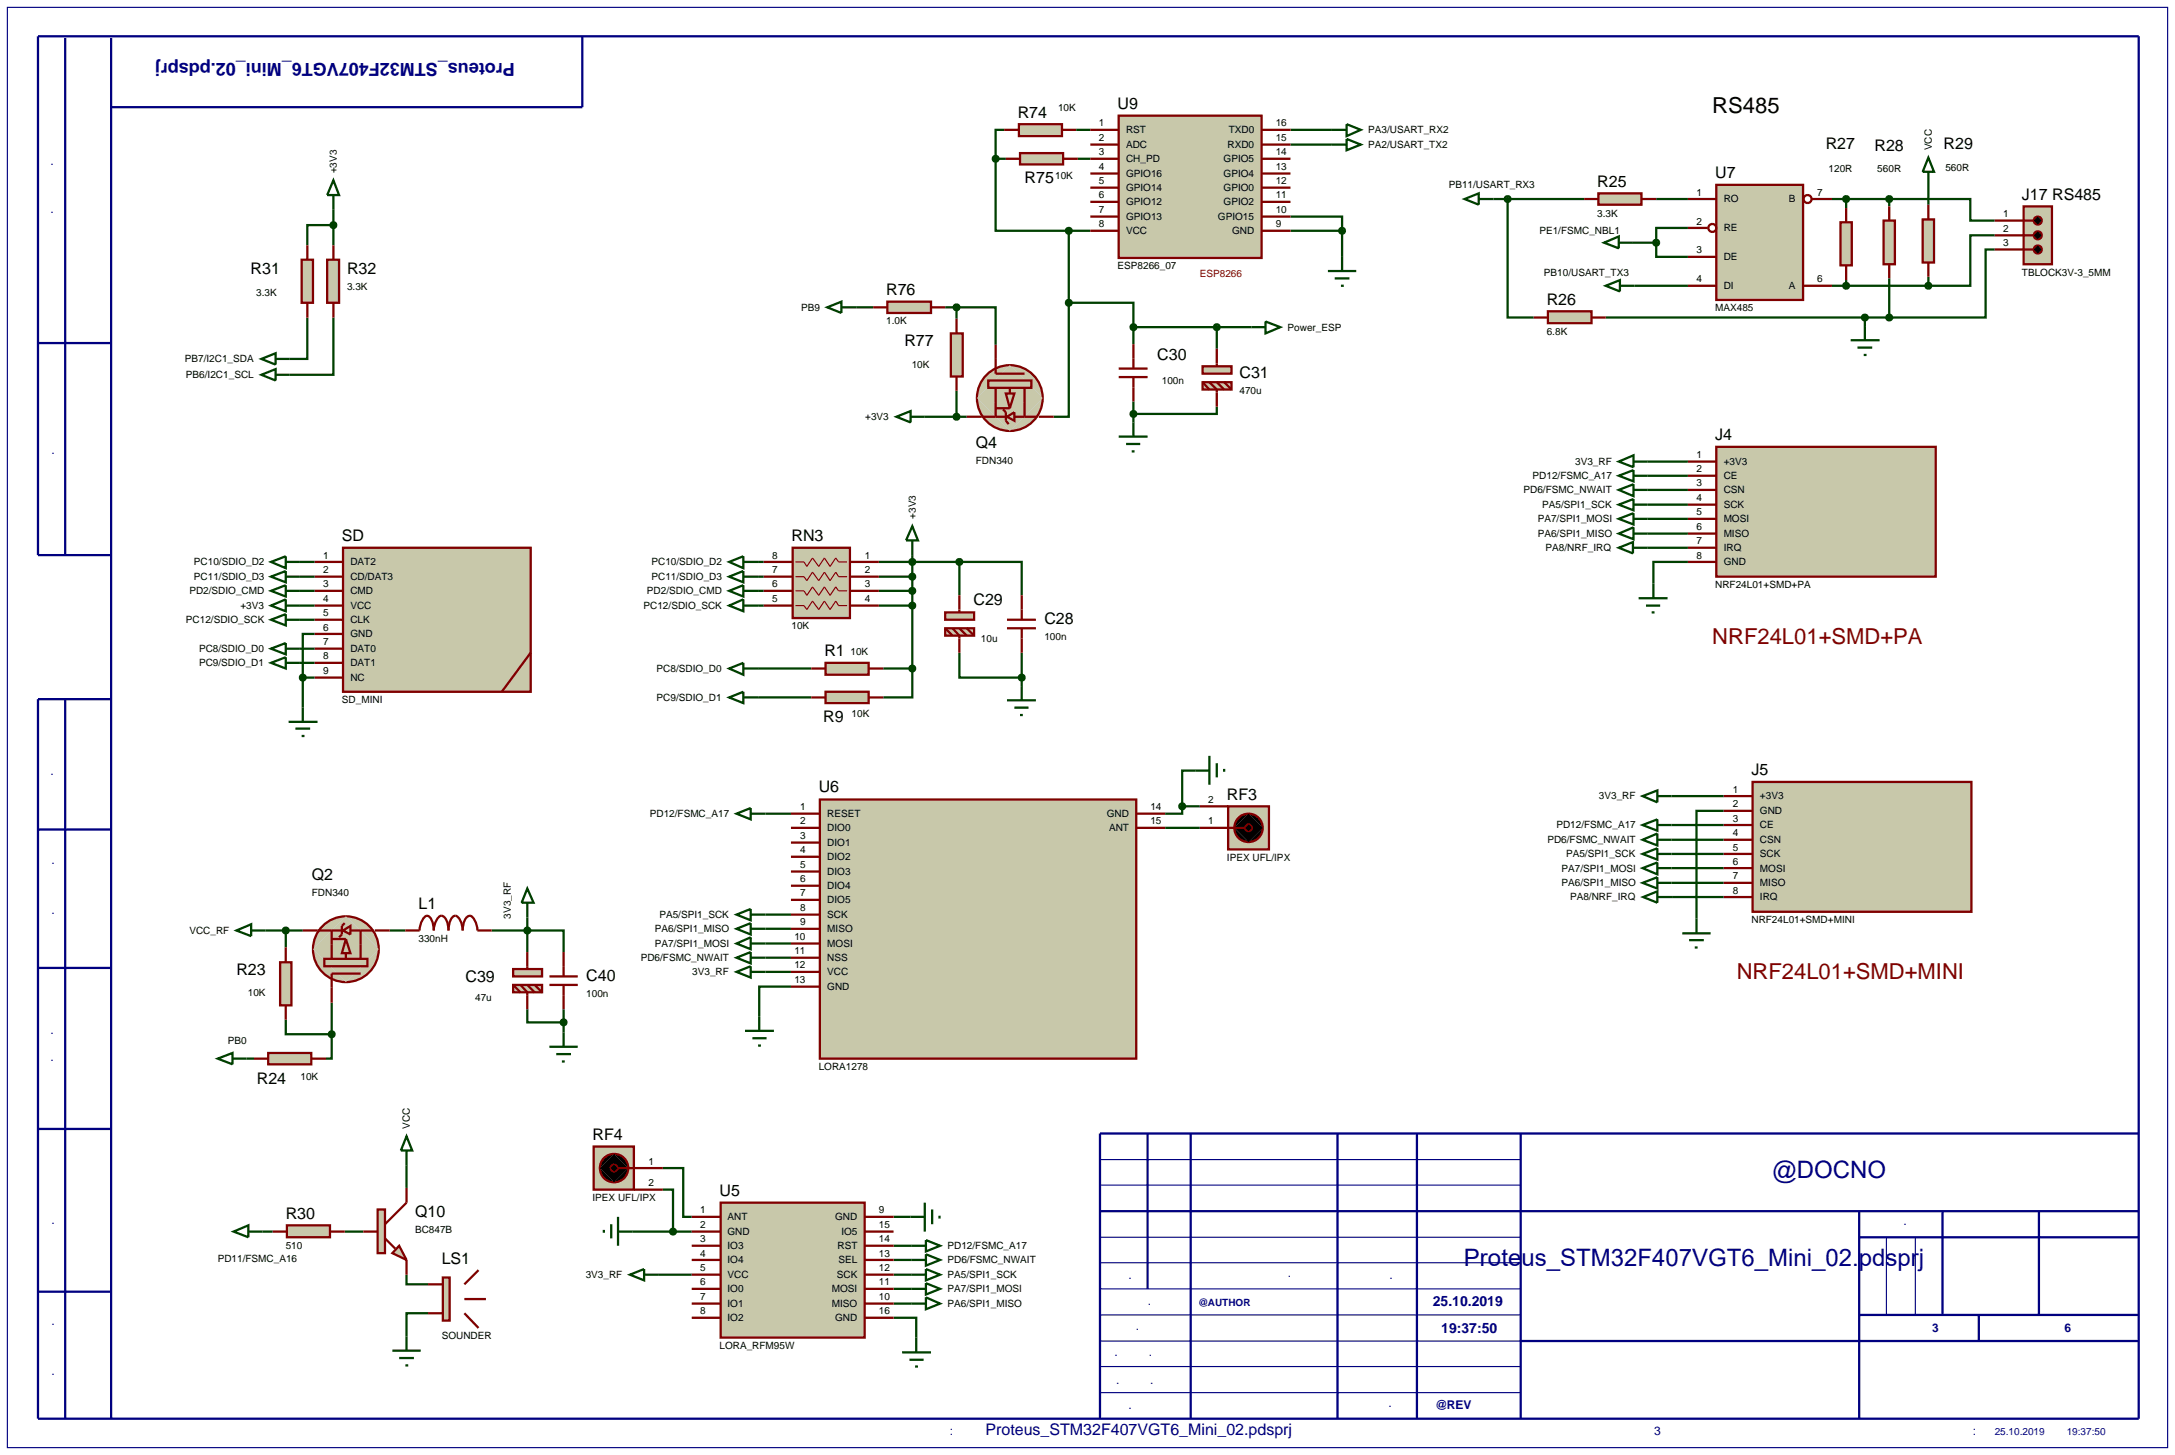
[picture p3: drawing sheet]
<svg xmlns="http://www.w3.org/2000/svg" width="384mm" height="257mm" viewBox="0 0 384 257" stroke-linecap="round" stroke-linejoin="round" font-family="sans-serif">
<path d="M1.3 1.3h381v254h-381zM194 218.2h74.2M194 209h74.2M194 204.5h74.2M332.7 218.2v13.7M337.8 218.2v13.7M194 222.7h74.2M194 231.9h74.2M194 236.5h74.2M194 227.3h74.2M194 241h74.2M194 245.6h74.2" fill="none" stroke="#000080" stroke-width=".2"/>
<g fill="none" stroke="#000080" stroke-width=".4">
<path d="M11.5 6.7v91.2M19.6 6.7v243.5M102.7 6.4v12.5h-83.1M6.7 60.5h12.9M19.6 97.9h-12.9v-91.5h370.5v243.8h-370.5v-126.9h12.9M11.5 123.3v126.9M6.7 146.3h12.9M6.7 170.7h12.9M6.7 199.1h12.9M202.4 199.9v27.4M210 199.9v50.3M235.9 199.9v50.3"/>
<path d="M249.9 199.9v50.3M268.2 199.9v50.3M377.2 199.9h-183.2v50.3M194 213.6h183.2M327.9 213.6v36.6M327.9 218.2h49.3M342.6 213.6v18.3M359.6 213.6v18.3M6.7 227.8h12.9M268.2 236.5h109M327.9 231.9h49.3M349 231.9v4.6"/>
</g>
<g fill="none" stroke="#004000" stroke-width=".4">
<path d="M58.8 39.7h-4.6v3.6M58.8 36.9v6.4M175.6 28v12.7h12.9M175.6 28h1.8M177.1 22.9h-1.5v5.1M189.8 22.9h2.5M190.1 28h2.2M227.6 38.2h9.1v2.5M227.6 25.5h7.3M227.6 22.9h7.3M263.4 35.1h16M265.9 35.1v20.9h4.6"/>
<path d="M292.1 35.1h5.6M323.1 35.1h10.1M325.6 35.1v1.6M333.2 35.1h14.3v3.8h4.3M333.2 35.1v1.3M340.1 32.8v3.3M54.2 56v7.3h-3.1M58.8 56v10.1h-7.7M151 54.2h3M166.7 54.2h2M168.7 54.2h6.9v6.6M168.7 54.2v2"/>
<path d="M188.5 53.4v20.1h-2.7M188.5 53.4h11.4v4.3M188.5 40.7h3.8M188.5 40.7v12.7M199.9 57.7v3M199.9 57.7h20.8M214.6 57.7v3.8M227.6 40.7h9.1M236.7 40.7v4.6M283.2 56h50M288 42.8h4.1M288.3 50.4h9.4"/>
<path d="M292.1 42.8v2.5h5.6M297.7 40.2h-5.6v2.6M323.1 50.4h17M325.6 49.4v1M328.9 56v1.5M333.2 49.1v6.9M340.1 48.8v1.6M351.8 44h-1.6v12h-17M351.8 41.5h-4.3v8.9h-7.4M163.1 73.5h7.4M168.7 68.9v4.6M199.9 70.8v3.7"/>
<path d="M214.6 71.7v1.3h-14.7M52.9 99.1h2.6M133.7 99.1h1M155 99.1h14.2M160.9 97.9v20M169.2 99.1h11v5.9M169.2 99.1v5.9M290.6 81.4h7.1M290.6 83.9h7.1M290.6 86.4h7.1M290.6 89h7.1M290.6 91.5h7.1"/>
<path d="M290.6 94.1h7.1M290.6 96.6h7.1M297.7 99.1h-6.1v3.8M52.9 101.7h2.6M52.9 104.2h2.6M52.9 106.8h2.6M52.9 109.3h2.6M52.9 114.4h2.6M52.9 116.9h2.6M53.4 119.5v5.3M53.4 119.5h2.1M55.5 111.8h-2.1v7.7"/>
<path d="M133.7 101.7h1M133.7 104.2h1M133.7 106.8h1M133.7 117.9h9.4M155 101.7h5.9M155 104.2h5.9M155 106.8h5.9M155.8 117.9h5.1M160.9 117.9v5.1h-5.1M169.2 115.1v4.4h11M180.2 115.1v5.9M133.7 123h9.4"/>
<path d="M210.8 135.9h-2.3v6.3M135 143.5h4.5M205.5 146h6.1M208.5 142.2v1.3h-3M208.5 142.2h3.1M294.8 140.4h9.2M294.8 145.5h9.2M294.8 148.1h9.2M294.8 150.6h9.2M294.8 153.1h9.2M294.8 155.7h9.2M294.9 158.2h9.1"/>
<path d="M304 143h-4.8v19M46.8 164.1h6.6M50.4 179.8v2.6h8.1M50.4 164.1v3M58.5 176.8v5.6M68.7 164.1h2.8M86.7 164.1h12.7v3.8M93 178v2.3h6.4M93 161.8v6.1M99.4 178v4.1M135 161.3h4.5M135 163.8h4.5"/>
<path d="M135 166.4h4.5M135 168.9h4.5M135 171.4h4.5M139.5 174h-5.6v5.3M43.5 186.7h1.3M58.5 182.4v4.3h-1M46.3 217.2h1.8M60.8 217.2h3.3M71.7 205.5v4M111.6 217.2h10.4M116.9 206h3.6v8.6h1.5M116.9 209.8h1.8v7.4"/>
<path d="M157.6 219.7h3.1M157.6 214.6h3M71.7 224.8v1.7h3.8M75.5 231.6h-3.8v4.1M116.2 224.8h5.8M157.6 232.4h4v3.5M157.6 224.8h3.1M157.6 222.2h3.1M157.6 229.9h3.1M157.6 227.3h3.1"/>
</g>
<path d="M144.6 141h55.8v45.7h-55.8z" fill="#c8c8aa" stroke="#800000" stroke-width=".4"/>
<g fill="none" stroke="#800000" stroke-width=".4">
<path d="M139.5 143.5h5.1M139.5 146h5.1M139.5 158.7h5.1M139.5 156.2h5.1M139.5 153.7h5.1M139.5 151.1h5.1M139.5 148.6h5.1M200.4 143.5h5.1M200.4 146h5.1M139.5 168.9h5.1M139.5 166.4h5.1M139.5 161.3h5.1"/>
<path d="M139.5 163.8h5.1M139.5 171.4h5.1M139.5 174h5.1"/>
</g>
<g fill="none" stroke="#004000" stroke-width=".4">
<path d="M210.8 135.9h2.5M213.3 133.3v5.1M214.6 134.6v2.5M215.9 135.6v.5M129.9 143.5l2.5-1v2zM132.4 143.5h2.6M129.9 161.3l2.5-1v2zM129.9 163.8l2.5-1v2zM129.9 166.4l2.5-1.1v2.1zM129.9 168.9l2.5-1v2zM129.9 171.4l2.5-1v2zM132.4 161.3h2.6"/>
<path d="M132.4 163.8h2.6M132.4 166.4h2.6M132.4 168.9h2.6M132.4 171.4h2.6M133.9 179.3v2.5M131.4 181.8h5.1M132.7 183.1h2.5M133.7 184.4h.5"/>
</g>
<g fill="#c8c8aa" stroke="#800000" stroke-width=".4">
<path d="M90.5 170.9h5.1v1.3h-5.1z"/>
<path d="M90.5 173.7h5.1v1.3h-5.1z"/>
</g>
<path d="M90.5 173.7l1.3 1.3M91.8 173.7l1.2 1.3v3M93 167.9v3M93 173.7l1.3 1.3M94.3 173.7l1.3 1.3M96.9 173.7h5M96.9 172.2h5M99.4 167.9v4.3M99.4 173.7v4.3" fill="none" stroke="#800000" stroke-width=".4"/>
<path d="M96.9 184.6h5M98.1 185.9h2.6M99.1 187.2h.5M99.4 182.1v2.5" fill="none" stroke="#004000" stroke-width=".4"/>
<path d="M92.7 163.7l.3-.1-.5 .5zM93 163.6l.4 .2 .1 .3zM93.5 164.1l-.1 .3-.4 .2zM92.5 164.1l.5 .5-.4-.2z" fill="#004000" stroke="#004000" stroke-width=".4"/>
<path d="M92.5 164.1l.5-.5 .5 .5-.5 .5z" fill="#004000"/>
<path d="M99.1 179.9l.3-.1-.5 .5zM99.4 179.8l.4 .2 .1 .3zM99.9 180.3l-.2 .4-.3 .1zM98.9 180.3l.5 .5-.3-.1z" fill="#004000" stroke="#004000" stroke-width=".4"/>
<path d="M98.9 180.3l.5-.5 .5 .5-.5 .5z" fill="#004000"/>
<path d="M47.3 185.7h7.6v2h-7.6z" fill="#c8c8aa" stroke="#800000" stroke-width=".4"/>
<path d="M44.8 186.7h2.5M54.9 186.7h2.6" fill="none" stroke="#800000" stroke-width=".4"/>
<path d="M41.7 164.1l2.6-1.1v2.1zM44.3 164.1h2.5M38.4 186.7l2.6-1v2zM41 186.7h2.5" fill="none" stroke="#004000" stroke-width=".4"/>
<path d="M49.4 169.7h2v7.6h-2z" fill="#c8c8aa" stroke="#800000" stroke-width=".4"/>
<path d="M50.4 167.1v2.6M50.4 177.3v2.5" fill="none" stroke="#800000" stroke-width=".4"/>
<path d="M50.1 163.7l.3-.1-.5 .5zM50.4 163.6l.3 .1 .2 .4zM50.9 164.1l-.2 .4-.3 .1zM49.9 164.1l.5 .5-.4-.2z" fill="#004000" stroke="#004000" stroke-width=".4"/>
<path d="M50.4 163.6l.5 .5-.5 .5-.5-.5z" fill="#004000"/>
<path d="M58.1 182.1l.4-.2-.5 .5zM58.5 181.9l.4 .2 .1 .3zM59 182.4l-.1 .3-.4 .2zM58 182.4l.5 .5-.3-.1z" fill="#004000" stroke="#004000" stroke-width=".4"/>
<path d="M58 182.4l.5-.5 .5 .5-.5 .5z" fill="#004000"/>
<g fill="#c8c8aa" stroke="#800000" stroke-width=".4">
<path d="M61 165.6l.8 2.5h-1.5z"/>
<path d="M57.2 169.1h7.6v1.3h-7.6z"/>
<path d="M56.9 163.3a5.8 5.8 0 0 1 4.1-1.7l-5.8 5.8a5.8 5.8 0 0 1 1.7-4.1zM61 161.6a5.8 5.8 0 0 1 5.8 5.8zM66.8 167.4a5.8 5.8 0 0 1-5.8 5.8zM55.2 167.4l5.8 5.8a5.8 5.8 0 0 1-5.8-5.8z"/>
</g>
<path d="M55.2 167.4l5.8-5.8 5.8 5.8-5.8 5.8z" fill="#c8c8aa"/>
<path d="M58.5 164.1v5M58.5 165.6h2.5M61 168.1v1M63.6 171.7h-5.1v2.5M63.6 164.1v5" fill="none" stroke="#800000" stroke-width=".4"/>
<path d="M60.5 164.1l1.3-.8v1.5z" fill="#c8c8aa" stroke="#800000" stroke-width=".4"/>
<path d="M53.4 164.1h6.9M58.5 174.2v2.6M60.8 162.8l-.5 .5v1.5l-.5 .5M61.8 164.1h4.1M66.1 164.1h2.6M71.5 164.1h2.5a2.79 2.79 0 0 1 1.3-2.6 1.5 1.5 0 0 1 1 1.3l.2 1.3a2.79 2.79 0 0 1 1.3-2.6 1.5 1.5 0 0 1 1.1 1.3l.2 1.3a3.4 3.4 0 0 1 .9-2.5 .9 .9 0 0 1 1.2 .7l.3 1.2 .1 .6a3.2 3.2 0 0 1 .9-2.5 .9 .9 0 0 1 1.2 .7l.4 1.2 .1 .6h2.5" fill="none" stroke="#800000" stroke-width=".4"/>
<g fill="none" stroke="#004000" stroke-width=".4">
<path d="M93 156.7l1.1 2.5h-2.1zM93 159.2v2.6M106.5 216.9v.5M107.8 215.9v2.5M109 217.2h2.6M109 214.6v5.1M160.6 214.6h2.5M160.7 219.7h2.6M163.1 212.1v5.1M163.3 218.7l2.5 1-2.5 1zM164.4 213.3v2.6M165.7 214.4v.5"/>
<path d="M111.1 224.8l2.5-1v2zM113.6 224.8h2.6M159.1 238.5h5.1M160.4 239.8h2.5M160.7 224.8h2.6M160.7 229.9h2.6M160.7 227.3h2.6M160.7 222.2h2.6M161.6 235.9v2.6M163.3 223.8l2.5 1-2.5 1zM163.3 228.8l2.5 1.1-2.5 1zM163.3 226.3l2.5 1-2.5 1z"/>
<path d="M163.3 221.2l2.5 1-2.5 1zM161.4 241h.5"/>
</g>
<path d="M216.6 142.2h7.2v7.6h-7.2z" fill="#c8c8aa" stroke="#800000" stroke-width=".4"/>
<g fill="#000" stroke="#800000" stroke-width=".4">
<path d="M218.2 144.4a2.48 2.48 0 0 1 2-.9l-2.5 2.5 .1-.6zM220.2 143.5a2.48 2.48 0 0 1 2.5 2.5zM222.7 146a2.48 2.48 0 0 1-2.5 2.5zM217.7 146l2.5 2.5a2.48 2.48 0 0 1-2.5-2.5z"/>
<path d="M219.8 145.6l.4-.2-.6 .6zM220.2 145.4a.65 .65 0 0 1 .6 .6zM220.8 146a.65 .65 0 0 1-.6 .6zM219.6 146l.6 .6a.65 .65 0 0 1-.6-.6z"/>
</g>
<path d="M217.7 146l2.5-2.5 2.5 2.5-2.5 2.5zM219.6 146l.6-.6 .6 .6-.6 .6z" fill="#000"/>
<path d="M211.6 146h8.1M211.6 142.2h5" fill="none" stroke="#800000" stroke-width=".4"/>
<path d="M127.1 212.1h25.4v23.8h-25.4z" fill="#c8c8aa" stroke="#800000" stroke-width=".4"/>
<g fill="none" stroke="#800000" stroke-width=".4">
<path d="M122 219.7h5.1M122 217.2h5.1M122 214.6h5.1M152.5 219.7h5.1M152.5 217.2h5.1M152.5 214.6h5.1M122 229.9h5.1M122 227.3h5.1M122 224.8h5.1M122 222.2h5.1M122 232.4h5.1M152.5 229.9h5.1"/>
<path d="M152.5 227.3h5.1M152.5 224.8h5.1M152.5 222.2h5.1M152.5 232.4h5.1"/>
</g>
<path d="M302.7 32.6h15.3v20.3h-15.3z" fill="#c8c8aa" stroke="#800000" stroke-width=".4"/>
<g fill="none" stroke="#800000" stroke-width=".4">
<path d="M297.7 35.1h5M319.5 35.1h3.6M297.7 45.3h5M297.7 50.4h5M297.7 40.2h3.5M318 50.4h5.1"/>
<circle cx="318.8" cy="35.1" r=".7"/>
<circle cx="302" cy="40.2" r=".7"/>
</g>
<path d="M281.9 34.1h7.6v2h-7.6z" fill="#c8c8aa" stroke="#800000" stroke-width=".4"/>
<path d="M279.4 35.1h2.5M289.5 35.1h2.6" fill="none" stroke="#800000" stroke-width=".4"/>
<path d="M328.9 57.5v2.5M326.4 60h5.1M327.6 61.3h2.6M328.7 62.6h.5M285.5 81.4l2.6-1.1v2.1zM288.1 81.4h2.5" fill="none" stroke="#004000" stroke-width=".4"/>
<path d="M273 54.9h7.7v2.1h-7.7z" fill="#c8c8aa" stroke="#800000" stroke-width=".4"/>
<path d="M270.5 56h2.5M280.7 56h2.5" fill="none" stroke="#800000" stroke-width=".4"/>
<g fill="none" stroke="#004000" stroke-width=".4">
<path d="M285.5 83.9l2.6-1v2zM285.5 86.4l2.6-1v2.1zM285.5 89l2.6-1v2zM285.5 91.5l2.6-1v2zM285.5 94.1l2.6-1.1v2.1zM288.1 83.9h2.5M288.1 86.4h2.5M288.1 89h2.5M288.1 91.5h2.5M288.1 94.1h2.5M289 105.5h5.1M290.3 106.8h2.5"/>
<path d="M291.3 108h.5M291.6 102.9v2.6"/>
</g>
<path d="M356.9 36.4h5v10.2h-5z" fill="#c8c8aa" stroke="#800000" stroke-width=".4"/>
<path d="M351.8 38.9h6.8M351.8 41.5h6.8M351.8 44h6.8" fill="none" stroke="#800000" stroke-width=".4"/>
<g fill="#000" stroke="#800000" stroke-width=".4">
<path d="M358.9 38.4l.5-.2-.7 .7zM359.4 38.2a.68 .68 0 0 1 .7 .7zM360.1 38.9a.68 .68 0 0 1-.7 .7zM358.7 38.9l.7 .7a.68 .68 0 0 1-.7-.7z"/>
<path d="M358.9 41l.5-.2-.7 .7zM359.4 40.8a.68 .68 0 0 1 .7 .7zM360.1 41.5a.68 .68 0 0 1-.7 .7zM358.7 41.5l.7 .7a.68 .68 0 0 1-.7-.7z"/>
<path d="M358.9 43.5l.5-.2-.7 .7zM359.4 43.3a.68 .68 0 0 1 .7 .7zM360.1 44a.68 .68 0 0 1-.7 .7zM358.7 44l.7 .7a.68 .68 0 0 1-.7-.7z"/>
</g>
<path d="M358.7 38.9l.7-.7 .7 .7-.7 .7zM358.7 41.5l.7-.7 .7 .7-.7 .7zM358.7 44l.7-.7 .7 .7-.7 .7z" fill="#000"/>
<path d="M328.6 55.6l.3-.1-.5 .5zM328.9 55.5l.3 .1 .2 .4zM328.9 56.5l.5-.5-.1 .3zM328.4 56l.5 .5-.4-.2z" fill="#004000" stroke="#004000" stroke-width=".4"/>
<path d="M328.9 55.5l.5 .5-.5 .5-.5-.5z" fill="#004000"/>
<path d="M302.7 78.8h38.7v22.9h-38.7z" fill="#c8c8aa" stroke="#800000" stroke-width=".4"/>
<path d="M297.7 81.4h5M297.7 83.9h5M297.7 86.4h5M297.7 89h5M297.7 91.5h5M297.7 94.1h5M297.7 96.6h5M297.7 99.1h5" fill="none" stroke="#800000" stroke-width=".4"/>
<path d="M258.3 35.1l2.5-1v2zM260.8 35.1h2.6M282.9 42.8l2.6-1.1v2.1zM283.2 50.4l2.5-1v2zM285.5 42.8h2.5M285.7 50.4h2.6M285.5 96.6l2.5-1v2zM288 96.6h2.6" fill="none" stroke="#004000" stroke-width=".4"/>
<path d="M265.5 34.8l.4-.2-.5 .5zM265.9 34.6l.3 .1 .2 .4zM265.9 35.6l.5-.5-.2 .4zM265.4 35.1l.5 .5-.4-.2z" fill="#004000" stroke="#004000" stroke-width=".4"/>
<path d="M265.4 35.1l.5-.5 .5 .5-.5 .5z" fill="#004000"/>
<path d="M291.8 42.4l.3-.1-.5 .5zM292.1 42.3l.4 .2 .1 .3zM292.6 42.8l-.1 .3-.4 .2zM291.6 42.8l.5 .5-.4-.2z" fill="#004000" stroke="#004000" stroke-width=".4"/>
<path d="M292.1 42.3l.5 .5-.5 .5-.5-.5z" fill="#004000"/>
<g fill="none" stroke="#004000" stroke-width=".4">
<path d="M289.7 140.4l2.6-1v2.1zM289.7 145.5l2.6-1v2zM289.7 148.1l2.6-1.1v2.1zM289.7 150.6l2.6-1v2zM289.7 153.1l2.6-1v2.1zM289.7 155.7l2.6-1v2zM292.3 140.4h2.5M292.3 145.5h2.5M292.3 148.1h2.5M292.3 150.6h2.5M292.3 153.1h2.5M292.3 155.7h2.5"/>
<path d="M296.7 164.6h5M297.9 165.8h2.6M298.9 167.1h.5M299.2 162v2.6"/>
</g>
<path d="M309.1 137.9h38.6v22.9h-38.6z" fill="#c8c8aa" stroke="#800000" stroke-width=".4"/>
<path d="M304 140.4h5.1M304 145.5h5.1M304 148.1h5.1M304 150.6h5.1M304 153.1h5.1M304 155.7h5.1M304 158.2h5.1M304 143h5.1" fill="none" stroke="#800000" stroke-width=".4"/>
<path d="M289.8 158.2l2.5-1v2zM292.3 158.2h2.6" fill="none" stroke="#004000" stroke-width=".4"/>
<path d="M324.6 39.2h2v7.6h-2z" fill="#c8c8aa" stroke="#800000" stroke-width=".4"/>
<path d="M325.6 36.7v2.5M325.6 46.8v2.6" fill="none" stroke="#800000" stroke-width=".4"/>
<path d="M325.2 50.1l.4-.2-.5 .5zM325.6 49.9l.3 .1 .2 .4zM326.1 50.4l-.1 .3-.4 .2zM325.1 50.4l.5 .5-.3-.1z" fill="#004000" stroke="#004000" stroke-width=".4"/>
<path d="M325.1 50.4l.5-.5 .5 .5-.5 .5z" fill="#004000"/>
<path d="M325.2 34.8l.4-.2-.5 .5zM325.6 34.6l.3 .1 .2 .4zM326.1 35.1l-.1 .3-.4 .2zM325.1 35.1l.5 .5-.3-.1z" fill="#004000" stroke="#004000" stroke-width=".4"/>
<path d="M325.1 35.1l.5-.5 .5 .5-.5 .5z" fill="#004000"/>
<path d="M332.2 38.9h2v7.7h-2z" fill="#c8c8aa" stroke="#800000" stroke-width=".4"/>
<path d="M333.2 36.4v2.5M333.2 46.6v2.5" fill="none" stroke="#800000" stroke-width=".4"/>
<path d="M332.8 34.8l.4-.2-.5 .5zM333.2 34.6l.3 .1 .2 .4zM333.7 35.1l-.1 .3-.4 .2zM332.7 35.1l.5 .5-.4-.2z" fill="#004000" stroke="#004000" stroke-width=".4"/>
<path d="M332.7 35.1l.5-.5 .5 .5-.5 .5z" fill="#004000"/>
<path d="M332.8 55.7l.4-.2-.5 .5zM333.2 55.5l.3 .1 .2 .4zM333.7 56l-.1 .3-.4 .2zM332.7 56l.5 .5-.3-.1z" fill="#004000" stroke="#004000" stroke-width=".4"/>
<path d="M332.7 56l.5-.5 .5 .5-.5 .5z" fill="#004000"/>
<path d="M339.1 38.7h2v7.6h-2z" fill="#c8c8aa" stroke="#800000" stroke-width=".4"/>
<path d="M340.1 36.1v2.6M340.1 46.3v2.5" fill="none" stroke="#800000" stroke-width=".4"/>
<path d="M339.8 50l.3-.1-.5 .5zM340.1 49.9l.3 .1 .2 .4zM340.6 50.4l-.2 .4-.3 .1zM339.6 50.4l.5 .5-.4-.2z" fill="#004000" stroke="#004000" stroke-width=".4"/>
<path d="M339.6 50.4l.5-.5 .5 .5-.5 .5z" fill="#004000"/>
<g fill="none" stroke="#004000" stroke-width=".4">
<path d="M340.1 27.8l1 2.5h-2zM340.1 30.3v2.5M47.8 99.1l2.6-1v2.1zM50.4 99.1h2.5M47.8 101.7l2.6-1v2zM47.8 104.2l2.6-1v2zM47.8 106.8l2.6-1.1v2.1zM47.8 109.3l2.6-1v2zM47.8 114.4l2.6-1v2zM47.8 116.9l2.6-1v2zM50.4 101.7h2.5M50.4 104.2h2.5"/>
<path d="M50.4 106.8h2.5M50.4 109.3h2.5M50.4 114.4h2.5M50.4 116.9h2.5"/>
</g>
<path d="M60.5 96.6h33.1v25.4h-33.1z" fill="#c8c8aa" stroke="#800000" stroke-width=".4"/>
<path d="M55.5 99.1h5M55.5 101.7h5M55.5 104.2h5M55.5 106.8h5M55.5 109.3h5M55.5 111.8h5M55.5 114.4h5M55.5 116.9h5M55.5 119.5h5M93.6 115.1l-5.1 6.9" fill="none" stroke="#800000" stroke-width=".4"/>
<path d="M50.9 127.3h5.1M52.1 128.5h2.6M53.2 129.8h.5M53.4 124.8v2.5" fill="none" stroke="#004000" stroke-width=".4"/>
<path d="M53 119.2l.4-.2-.5 .5zM53.4 119l.4 .2 .1 .3zM53.4 120l.5-.5-.1 .3zM52.9 119.5l.5 .5-.4-.2z" fill="#004000" stroke="#004000" stroke-width=".4"/>
<path d="M52.9 119.5l.5-.5 .5 .5-.5 .5z" fill="#004000"/>
<path d="M160.9 92.8l1 2.5h-2.1zM160.9 95.3v2.6" fill="none" stroke="#004000" stroke-width=".4"/>
<path d="M139.8 96.6h10.1v12.4h-10.1z" fill="#c8c8aa" stroke="#800000" stroke-width=".4"/>
<path d="M140.3 99.1h1.5l.5 .8 1-1.5 1.1 1.5 1-1.5 1 1.5 1-1.5 .5 .7h1.5M140.3 101.7h1.5l.5 .7 1-1.5 1.1 1.5 1-1.5 1 1.5 1-1.5 .5 .8h1.5M140.3 104.2h1.5l.5 .8 1-1.5 1.1 1.5 1-1.5 1 1.5 1-1.5 .5 .7h1.5M140.3 106.8h1.5l.5 .7 1-1.5 1.1 1.5 1-1.5 1 1.5 1-1.5 .5 .8h1.5" fill="none" stroke="#800000" stroke-width=".2"/>
<path d="M134.7 99.1h5.1M149.9 99.1h5.1M134.7 101.7h5.1M134.7 104.2h5.1M134.7 106.8h5.1M149.9 101.7h5.1M149.9 104.2h5.1M149.9 106.8h5.1" fill="none" stroke="#800000" stroke-width=".4"/>
<path d="M160.6 98.7l.3-.1-.5 .5zM160.9 98.6l.3 .1 .2 .4zM161.4 99.1l-.1 .3-.4 .2zM160.4 99.1l.5 .5-.4-.2z" fill="#004000" stroke="#004000" stroke-width=".4"/>
<path d="M160.4 99.1l.5-.5 .5 .5-.5 .5z" fill="#004000"/>
<path d="M160.5 101.4l.4-.2-.5 .5zM160.9 101.2l.3 .1 .2 .4zM161.4 101.7l-.1 .3-.4 .2zM160.4 101.7l.5 .5-.4-.2z" fill="#004000" stroke="#004000" stroke-width=".4"/>
<path d="M160.4 101.7l.5-.5 .5 .5-.5 .5z" fill="#004000"/>
<path d="M160.6 103.8l.3-.1-.5 .5zM160.9 103.7l.3 .1 .2 .4zM160.9 104.7l.5-.5-.2 .4zM160.4 104.2l.5 .5-.4-.2z" fill="#004000" stroke="#004000" stroke-width=".4"/>
<path d="M160.4 104.2l.5-.5 .5 .5-.5 .5z" fill="#004000"/>
<path d="M160.6 106.4l.3-.1-.5 .5zM160.9 106.3l.3 .1 .2 .4zM160.9 107.3l.5-.5-.2 .4zM160.4 106.8l.5 .5-.4-.2z" fill="#004000" stroke="#004000" stroke-width=".4"/>
<path d="M160.4 106.8l.5-.5 .5 .5-.5 .5z" fill="#004000"/>
<path d="M160.6 117.5l.3-.1-.5 .5zM160.9 117.4l.3 .1 .2 .4zM160.9 118.4l.5-.5-.2 .4zM160.4 117.9l.5 .5-.3-.1z" fill="#004000" stroke="#004000" stroke-width=".4"/>
<path d="M160.9 117.4l.5 .5-.5 .5-.5-.5z" fill="#004000"/>
<path d="M177.6 110.8h5.1M177.6 109.3h5.1M180.2 105v4.3M180.2 110.8v4.3" fill="none" stroke="#800000" stroke-width=".4"/>
<g fill="none" stroke="#004000" stroke-width=".4">
<path d="M128.6 99.1l2.5-1v2.1zM131.1 99.1h2.6M128.6 101.7l2.5-1v2zM128.6 104.2l2.5-1v2zM128.6 106.8l2.5-1.1v2.1zM128.6 117.9l2.5-1v2.1zM131.1 101.7h2.6M131.1 104.2h2.6M131.1 106.8h2.6M131.1 117.9h2.6M128.6 123l2.5-1v2zM131.1 123h2.6"/>
<path d="M177.6 123.5h5.1M178.9 124.8h2.5M179.9 126.1h.5M180.2 121v2.5"/>
</g>
<g fill="#c8c8aa" stroke="#800000" stroke-width=".4">
<path d="M166.7 108h5.1v1.3h-5.1z"/>
<path d="M166.7 110.8h5.1v1.3h-5.1z"/>
</g>
<path d="M166.7 110.8l1.3 1.3M168 110.8l1.2 1.3v3M169.2 105v3M169.2 110.8l1.3 1.3M170.5 110.8l1.3 1.3" fill="none" stroke="#800000" stroke-width=".4"/>
<path d="M179.8 119.2l.4-.2-.5 .5zM180.2 119l.3 .1 .2 .4zM180.7 119.5l-.2 .4-.3 .1zM179.7 119.5l.5 .5-.4-.2z" fill="#004000" stroke="#004000" stroke-width=".4"/>
<path d="M179.7 119.5l.5-.5 .5 .5-.5 .5z" fill="#004000"/>
<path d="M168.8 98.8l.4-.2-.5 .5zM169.2 98.6l.4 .2 .1 .3zM169.7 99.1l-.1 .3-.4 .2zM168.7 99.1l.5 .5-.4-.2z" fill="#004000" stroke="#004000" stroke-width=".4"/>
<path d="M168.7 99.1l.5-.5 .5 .5-.5 .5z" fill="#004000"/>
<path d="M234.9 25.5h2.6M234.9 22.9h2.6M237.5 24.5l2.5 1-2.5 1zM237.5 21.9l2.5 1-2.5 1.1zM145.9 54.2l2.5-1v2zM148.4 54.2h2.6M158.1 73.5l2.5-1v2zM160.6 73.5h2.5M197.3 77h5.1M198.6 78.3h2.5M199.6 79.6h.5M199.9 74.5v2.5" fill="none" stroke="#004000" stroke-width=".4"/>
<path d="M197.3 66.5h5.1M197.3 65h5.1M199.9 60.7v4.3M199.9 66.5v4.3" fill="none" stroke="#800000" stroke-width=".4"/>
<path d="M197.3 20.4h25.2v25.1h-25.2z" fill="#c8c8aa" stroke="#800000" stroke-width=".4"/>
<g fill="none" stroke="#800000" stroke-width=".4">
<path d="M192.3 38.2h5M192.3 35.6h5M192.3 33.1h5M192.3 30.6h5M192.3 28h5M192.3 25.5h5M192.3 22.9h5M222.5 38.2h5.1M222.5 35.6h5.1M222.5 33.1h5.1M222.5 30.6h5.1M222.5 28h5.1"/>
<path d="M222.5 25.5h5.1M222.5 22.9h5.1M192.3 40.7h5M222.5 40.7h5.1"/>
</g>
<path d="M234.2 47.8h5M235.4 49.1h2.6M236.5 50.4h.5M236.7 45.3v2.5" fill="none" stroke="#004000" stroke-width=".4"/>
<g fill="#c8c8aa" stroke="#800000" stroke-width=".4">
<path d="M177.4 69.4h1.5l-.8 2.6z"/>
<path d="M174.3 67.1h7.6v1.3h-7.6z"/>
<path d="M174 66.1a5.8 5.8 0 0 1 4.1-1.7l-5.8 5.8a5.8 5.8 0 0 1 1.7-4.1zM178.1 64.4a5.8 5.8 0 0 1 5.8 5.8zM178.1 76l5.8-5.8a5.8 5.8 0 0 1-5.8 5.8zM172.3 70.2l5.8 5.8a5.8 5.8 0 0 1-5.8-5.8z"/>
</g>
<path d="M172.3 70.2l5.8-5.8 5.8 5.8-5.8 5.8z" fill="#c8c8aa"/>
<path d="M175.6 63.3v2.6h5.1M175.6 68.4v5.1M175.6 72h2.5M178.1 68.4v1M180.7 68.4v5.1" fill="none" stroke="#800000" stroke-width=".4"/>
<path d="M177.6 73.5l1.3-.8v1.5z" fill="#c8c8aa" stroke="#800000" stroke-width=".4"/>
<path d="M170.5 73.5h6.9M175.6 60.8v2.5M176.9 72.2l.5 .5v1.5l.5 .6M178.9 73.5h4.1M183.2 73.5h2.6" fill="none" stroke="#800000" stroke-width=".4"/>
<path d="M220.7 57.7h2.5M223.2 56.7l2.6 1-2.6 1.1z" fill="none" stroke="#004000" stroke-width=".4"/>
<path d="M236.3 40.4l.4-.2-.5 .5zM236.7 40.2l.3 .1 .2 .4zM236.7 41.2l.5-.5-.1 .3zM236.2 40.7l.5 .5-.3-.1z" fill="#004000" stroke="#004000" stroke-width=".4"/>
<path d="M236.2 40.7l.5-.5 .5 .5-.5 .5z" fill="#004000"/>
<path d="M188.1 53.1l.4-.2-.5 .5zM188.5 52.9l.3 .1 .2 .4zM189 53.4l-.2 .4-.3 .1zM188 53.4l.5 .5-.3-.1z" fill="#004000" stroke="#004000" stroke-width=".4"/>
<path d="M188 53.4l.5-.5 .5 .5-.5 .5z" fill="#004000"/>
<path d="M168.3 73.2l.4-.2-.5 .5zM168.7 73l.4 .2 .1 .3zM169.2 73.5l-.1 .3-.4 .2zM168.2 73.5l.5 .5-.4-.2z" fill="#004000" stroke="#004000" stroke-width=".4"/>
<path d="M168.2 73.5l.5-.5 .5 .5-.5 .5z" fill="#004000"/>
<path d="M199.5 57.4l.4-.2-.5 .5zM199.9 57.2l.4 .2 .1 .3zM200.4 57.7l-.1 .3-.4 .2zM199.4 57.7l.5 .5-.3-.1z" fill="#004000" stroke="#004000" stroke-width=".4"/>
<path d="M199.4 57.7l.5-.5 .5 .5-.5 .5z" fill="#004000"/>
<g fill="#c8c8aa" stroke="#800000" stroke-width=".4">
<path d="M212.1 64.6h5.1v1.3h-5.1z"/>
<path d="M212.1 67.4h5.1v1.3h-5.1z"/>
</g>
<path d="M212.1 67.4l1.2 1.3M213.3 67.4l1.3 1.3v3M214.6 61.5v3.1M214.6 67.4l1.3 1.3M215.9 67.4l1.3 1.3" fill="none" stroke="#800000" stroke-width=".4"/>
<path d="M214.3 57.3l.3-.1-.5 .5zM214.6 57.2l.4 .2 .1 .3zM215.1 57.7l-.1 .3-.4 .2zM214.1 57.7l.5 .5-.4-.2z" fill="#004000" stroke="#004000" stroke-width=".4"/>
<path d="M214.6 57.2l.5 .5-.5 .5-.5-.5z" fill="#004000"/>
<path d="M199.5 72.7l.4-.2-.5 .5zM199.9 72.5l.4 .2 .1 .3zM200.4 73l-.2 .4-.3 .1zM199.4 73l.5 .5-.3-.1z" fill="#004000" stroke="#004000" stroke-width=".4"/>
<path d="M199.4 73l.5-.5 .5 .5-.5 .5z" fill="#004000"/>
<path d="M78.1 225.3h1.2v7.6h-1.2z" fill="#c8c8aa" stroke="#800000" stroke-width=".4"/>
<path d="M75.5 226.5h2.6M75.5 231.6h2.6M81.9 229.1h3.8M81.9 231.6l2.5 2.6M84.4 224l-2.5 2.5" fill="none" stroke="#800000" stroke-width=".4"/>
<path d="M50.6 216.1h7.6v2.1h-7.6z" fill="#c8c8aa" stroke="#800000" stroke-width=".4"/>
<path d="M48.1 217.2h2.5M58.2 217.2h2.6" fill="none" stroke="#800000" stroke-width=".4"/>
<g fill="#c8c8aa" stroke="#800000" stroke-width=".4">
<path d="M70.4 219.7l1.3 2.5-2.5-1.2z"/>
<path d="M66.6 213.3h1.3v7.7h-1.3z"/>
</g>
<path d="M64.1 217.2h2.5M67.9 218.4l1.8 1.8M71.7 209.5v2.6l-3.8 3.8M71.7 222.2v2.6" fill="none" stroke="#800000" stroke-width=".4"/>
<g fill="none" stroke="#004000" stroke-width=".4">
<path d="M58.8 31.8l1 2.6h-2.1zM58.8 34.4v2.5M46.1 66.1l2.5-1v2zM46.1 63.3l2.5-1v2zM48.6 66.1h2.5M48.6 63.3h2.5M41.2 217.2l2.6-1.1v2.1zM43.8 217.2h2.5M71.7 200.4l1 2.5h-2zM71.7 202.9v2.6M69.2 238.2h5M70.4 239.5h2.6"/>
<path d="M71.7 235.7v2.5M71.5 240.8h.5"/>
</g>
<path d="M53.2 45.8h2v7.6h-2z" fill="#c8c8aa" stroke="#800000" stroke-width=".4"/>
<path d="M54.2 43.3v2.5M54.2 53.4v2.6" fill="none" stroke="#800000" stroke-width=".4"/>
<path d="M57.7 45.8h2.1v7.6h-2.1z" fill="#c8c8aa" stroke="#800000" stroke-width=".4"/>
<path d="M58.8 43.3v2.5M58.8 53.4v2.6" fill="none" stroke="#800000" stroke-width=".4"/>
<path d="M58.4 39.4l.4-.2-.5 .5zM58.8 39.2l.3 .1 .2 .4zM59.3 39.7l-.2 .4-.3 .1zM58.3 39.7l.5 .5-.4-.2z" fill="#004000" stroke="#004000" stroke-width=".4"/>
<path d="M58.3 39.7l.5-.5 .5 .5-.5 .5z" fill="#004000"/>
<path d="M145.6 116.9h7.6v2.1h-7.6z" fill="#c8c8aa" stroke="#800000" stroke-width=".4"/>
<path d="M143.1 117.9h2.5M153.2 117.9h2.6" fill="none" stroke="#800000" stroke-width=".4"/>
<path d="M145.6 122h7.6v2h-7.6z" fill="#c8c8aa" stroke="#800000" stroke-width=".4"/>
<path d="M143.1 123h2.5M153.2 123h2.6" fill="none" stroke="#800000" stroke-width=".4"/>
<path d="M104.7 202.2h7.1v7.6h-7.1z" fill="#c8c8aa" stroke="#800000" stroke-width=".4"/>
<g fill="#000" stroke="#800000" stroke-width=".4">
<path d="M106.7 204l1-.4 .6-.1-2.5 2.5a2.48 2.48 0 0 1 .9-2zM108.3 203.5a2.48 2.48 0 0 1 2.5 2.5zM110.8 206a2.48 2.48 0 0 1-2.5 2.5zM105.8 206l2.5 2.5a2.48 2.48 0 0 1-2.5-2.5z"/>
<path d="M107.9 205.6l.4-.2-.6 .6zM108.3 205.4a.65 .65 0 0 1 .6 .6zM108.9 206a.65 .65 0 0 1-.6 .6zM107.7 206l.6 .6a.65 .65 0 0 1-.6-.6z"/>
</g>
<path d="M108.3 203.5l2.5 2.5-2.5 2.5-2.5-2.5zM107.7 206l.6-.6 .6 .6-.6 .6z" fill="#000"/>
<path d="M108.8 206h8.1M111.8 209.8h5.1" fill="none" stroke="#800000" stroke-width=".4"/>
<path d="M118.3 216.9l.4-.2-.5 .5zM118.7 216.7l.3 .1 .2 .4zM118.7 217.7l.5-.5-.2 .4zM118.2 217.2l.5 .5-.4-.2z" fill="#004000" stroke="#004000" stroke-width=".4"/>
<path d="M118.7 216.7l.5 .5-.5 .5-.5-.5z" fill="#004000"/>
<path d="M208.2 141.8l.3-.1-.5 .5zM208.5 141.7l.4 .2 .1 .3zM209 142.2l-.2 .4-.3 .1zM208 142.2l.5 .5-.3-.1z" fill="#004000" stroke="#004000" stroke-width=".4"/>
<path d="M208.5 141.7l.5 .5-.5 .5-.5-.5z" fill="#004000"/>
<path d="M179.7 21.9h7.6v2.1h-7.6z" fill="#c8c8aa" stroke="#800000" stroke-width=".4"/>
<path d="M177.1 22.9h2.6M187.3 22.9h2.5" fill="none" stroke="#800000" stroke-width=".4"/>
<path d="M179.9 27h7.6v2h-7.6z" fill="#c8c8aa" stroke="#800000" stroke-width=".4"/>
<path d="M177.4 28h2.5M187.5 28h2.6" fill="none" stroke="#800000" stroke-width=".4"/>
<path d="M188.1 40.4l.4-.2-.5 .5zM188.5 40.2l.3 .1 .2 .4zM188.5 41.2l.5-.5-.2 .4zM188 40.7l.5 .5-.3-.1z" fill="#004000" stroke="#004000" stroke-width=".4"/>
<path d="M188 40.7l.5-.5 .5 .5-.5 .5z" fill="#004000"/>
<path d="M175.2 27.7l.4-.2-.5 .5zM175.6 27.5l.3 .1 .2 .4zM175.6 28.5l.5-.5-.2 .4zM175.1 28l.5 .5-.3-.1z" fill="#004000" stroke="#004000" stroke-width=".4"/>
<path d="M175.1 28l.5-.5 .5 .5-.5 .5z" fill="#004000"/>
<path d="M156.5 53.2h7.7v2h-7.7z" fill="#c8c8aa" stroke="#800000" stroke-width=".4"/>
<path d="M154 54.2h2.5M164.2 54.2h2.5" fill="none" stroke="#800000" stroke-width=".4"/>
<path d="M167.7 58.8h2.1v7.6h-2.1z" fill="#c8c8aa" stroke="#800000" stroke-width=".4"/>
<path d="M168.7 56.2v2.6M168.7 66.4v2.5" fill="none" stroke="#800000" stroke-width=".4"/>
<path d="M168.4 53.8l.3-.1-.5 .5zM168.7 53.7l.4 .2 .1 .3zM168.7 54.7l.5-.5-.2 .4zM168.2 54.2l.5 .5-.3-.1z" fill="#004000" stroke="#004000" stroke-width=".4"/>
<path d="M168.7 53.7l.5 .5-.5 .5-.5-.5z" fill="#004000"/>
<g font-size="4.2" fill="#000080">
<text x="312.6" y="207.8">@DOCNO</text>
<text x="258.2" y="223.2">Proteus_STM32F407VGT6_Mini_02.pdsprj</text>
</g>
<text font-size="3.9" x="302" y="19.9">RS485</text>
<g font-size="3.9" fill="#800000">
<text x="302" y="113.6">NRF24L01+SMD+PA</text>
<text x="306.3" y="172.7">NRF24L01+SMD+MINI</text>
</g>
<text font-size="3.2" fill="#000080" x="90.8" y="11.2" transform="rotate(-180 90.8 11.2)">Proteus_STM32F407VGT6_Mini_02.pdsprj</text>
<g font-size="2.8">
<text x="179.5" y="20.8">R74</text>
<text x="197.1" y="19.3">U9</text>
<text x="322" y="26.3">R27</text>
<text x="330.6" y="26.6">R28</text>
<text x="342.8" y="26.3">R29</text>
<text x="180.7" y="32.3">R75</text>
<text x="281.7" y="33">R25</text>
<text x="302.5" y="31.5">U7</text>
<text x="356.6" y="35.3">J17 RS485</text>
<text x="44.2" y="48.4">R31</text>
<text x="61.2" y="48.4">R32</text>
<text x="156.3" y="52.1">R76</text>
<text x="272.8" y="53.8">R26</text>
<text x="159.5" y="61.1">R77</text>
<text x="204.1" y="63.5">C30</text>
<text x="218.6" y="66.7">C31</text>
<text x="302.5" y="77.7">J4</text>
<text x="172.1" y="79">Q4</text>
<text x="60.3" y="95.5">SD</text>
<text x="139.6" y="95.5">RN3</text>
<text x="171.7" y="106.8">C29</text>
<text x="184.2" y="110.1">C28</text>
<text x="145.4" y="115.8">R1</text>
<text x="145.2" y="127.4">R9</text>
<text x="308.9" y="136.8">J5</text>
<text x="144.4" y="139.8">U6</text>
<text x="216.4" y="141.1">RF3</text>
<text x="55" y="155.2">Q2</text>
<text x="73.8" y="160.4">L1</text>
<text x="41.7" y="172">R23</text>
<text x="82.1" y="173.3">C39</text>
<text x="103.4" y="173">C40</text>
<text x="45.3" y="191.2">R24</text>
<text x="104.5" y="201.1">RF4</text>
<text x="50.4" y="215">R30</text>
<text x="73.2" y="214.7">Q10</text>
<text x="126.9" y="211">U5</text>
<text x="77.9" y="222.9">LS1</text>
</g>
<text font-size="2.8" fill="#000080" x="173.8" y="253.2">Proteus_STM32F407VGT6_Mini_02.pdsprj</text>
<g font-size="2.5" fill="#000080">
<text x="252.7" y="230.3">25.10.2019</text>
<text x="254.2" y="235">19:37:50</text>
</g>
<g font-size="2.1" fill="#000080">
<text x="9.3" y="42.7" transform="rotate(-90 9.3 42.7)">Перв. примен.</text>
<text x="9.5" y="86.3" transform="rotate(-90 9.5 86.3)">Справ. №</text>
<text x="9.3" y="141.9" transform="rotate(-90 9.3 141.9)">Подп. и дата</text>
<text x="9.5" y="165.2" transform="rotate(-90 9.5 165.2)">Инв. № дубл.</text>
<text x="9.3" y="192.2" transform="rotate(-90 9.3 192.2)">Взам. инв. №</text>
<text x="9.5" y="221.1" transform="rotate(-90 9.5 221.1)">Подп. и дата</text>
<text x="332.2" y="216.1">Лит.</text>
<text x="195.1" y="225.5">Изм.</text>
<text x="218.4" y="225.2">№ докум.</text>
<text x="240" y="225.5">Подп.</text>
<text x="195.3" y="230.1">Разраб.</text>
<text x="195.3" y="234.6">Пров.</text>
<text x="195.3" y="239.2">Т.контр.</text>
<text x="340.8" y="234.9">3</text>
<text x="364.1" y="234.9">6</text>
<text x="195.3" y="244">Н.контр.</text>
<text x="9.5" y="246.5" transform="rotate(-90 9.5 246.5)">Инв. № подл.</text>
<text x="195.6" y="248.4">Утв.</text>
<text x="239" y="248.1">Ревиз.</text>
<text x="253.1" y="248.4">@REV</text>
<text x="154" y="253">Файл проекта:</text>
<text x="282.2" y="253.1">Формат А3</text>
<text x="339.3" y="253.1">Изменен:</text>
</g>
<g font-size="1.8">
<text x="186.6" y="19.6">10K</text>
<text x="193.8" y="22.3">1</text>
<text x="198.6" y="23.5">RST</text>
<text x="216.7" y="23.5">TXD0</text>
<text x="225" y="22.3">16</text>
<text x="241.3" y="23.5">PA3/USART_RX2</text>
<text x="193.8" y="30">4</text>
<text x="193.8" y="27.4">3</text>
<text x="193.8" y="24.9">2</text>
<text x="198.6" y="28.6">CH_PD</text>
<text x="198.6" y="26.1">ADC</text>
<text x="215.8" y="28.6">GPIO5</text>
<text x="216.5" y="26.1">RXD0</text>
<text x="225" y="30">13</text>
<text x="225" y="27.4">14</text>
<text x="225" y="24.9">15</text>
<text x="241.3" y="26.1">PA2/USART_TX2</text>
<text x="340.7" y="26.5" transform="rotate(-90 340.7 26.5)">VCC</text>
<text x="59.4" y="30.6" transform="rotate(-90 59.4 30.6)">+3V3</text>
<text x="186.1" y="31.5">10K</text>
<text x="193.8" y="35">6</text>
<text x="193.8" y="32.5">5</text>
<text x="198.6" y="33.7">GPIO14</text>
<text x="198.6" y="31.2">GPIO16</text>
<text x="215.8" y="33.7">GPIO0</text>
<text x="215.8" y="31.2">GPIO4</text>
<text x="225" y="35">11</text>
<text x="225" y="32.5">12</text>
<text x="255.5" y="33.2">PB11/USART_RX3</text>
<text x="299.2" y="34.5">1</text>
<text x="304" y="35.7">RO</text>
<text x="315.5" y="35.7">B</text>
<text x="320.5" y="34.5">7</text>
<text x="322.5" y="30.4">120R</text>
<text x="331.1" y="30.4">560R</text>
<text x="343.1" y="30.1">560R</text>
<text x="193.8" y="37.6">7</text>
<text x="193.8" y="40.1">8</text>
<text x="198.6" y="38.8">GPIO13</text>
<text x="198.6" y="36.2">GPIO12</text>
<text x="198.6" y="41.3">VCC</text>
<text x="214.8" y="38.8">GPIO15</text>
<text x="215.8" y="36.2">GPIO2</text>
<text x="217.3" y="41.3">GND</text>
<text x="225" y="37.6">10</text>
<text x="225" y="40.1">9</text>
<text x="271.5" y="41.3">PE1/FSMC_NBL1</text>
<text x="281.7" y="38.2">3.3K</text>
<text x="299.2" y="39.6">2</text>
<text x="304" y="40.8">RE</text>
<text x="353.3" y="38.3">1</text>
<text x="353.3" y="40.9">2</text>
<text x="197.1" y="47.5">ESP8266_07</text>
<text x="299.2" y="44.7">3</text>
<text x="304" y="45.9">DE</text>
<text x="353.3" y="43.4">3</text>
<text x="45.2" y="52.2">3.3K</text>
<text x="61.2" y="51.2">3.3K</text>
<text x="272.3" y="48.7">PB10/USART_TX3</text>
<text x="299.2" y="49.8">4</text>
<text x="304" y="51">DI</text>
<text x="315.5" y="51">A</text>
<text x="320.5" y="49.8">6</text>
<text x="356.6" y="48.6">TBLOCK3V-3_5MM</text>
<text x="141.3" y="54.8">PB9</text>
<text x="156.3" y="57.2">1.0K</text>
<text x="227.1" y="58.3">Power_ESP</text>
<text x="272.8" y="59">6.8K</text>
<text x="302.5" y="54.9">MAX485</text>
<text x="32.6" y="63.9">PB7/I2C1_SDA</text>
<text x="160.8" y="64.9">10K</text>
<text x="32.8" y="66.7">PB6/I2C1_SCL</text>
<text x="204.9" y="67.8">100n</text>
<text x="218.6" y="69.5">470u</text>
<text x="152.6" y="74.1">+3V3</text>
<text x="172.1" y="81.8">FDN340</text>
<text x="277.8" y="82">3V3_RF</text>
<text x="299.2" y="80.8">1</text>
<text x="299.2" y="83.3">2</text>
<text x="304" y="82">+3V3</text>
<text x="268.7" y="87">PD6/FSMC_NWAIT</text>
<text x="270.3" y="84.5">PD12/FSMC_A17</text>
<text x="272" y="89.6">PA5/SPI1_SCK</text>
<text x="299.2" y="85.8">3</text>
<text x="299.2" y="88.4">4</text>
<text x="304" y="84.5">CE</text>
<text x="304" y="87">CSN</text>
<text x="304" y="89.6">SCK</text>
<text x="161.5" y="91.5" transform="rotate(-90 161.5 91.5)">+3V3</text>
<text x="271.2" y="92.1">PA7/SPI1_MOSI</text>
<text x="271.2" y="94.7">PA6/SPI1_MISO</text>
<text x="299.2" y="90.9">5</text>
<text x="299.2" y="93.5">6</text>
<text x="299.2" y="96">7</text>
<text x="304" y="92.1">MOSI</text>
<text x="304" y="94.7">MISO</text>
<text x="34.2" y="99.7">PC10/SDIO_D2</text>
<text x="57" y="98.5">1</text>
<text x="57" y="101.1">2</text>
<text x="61.8" y="99.7">DAT2</text>
<text x="114.9" y="99.7">PC10/SDIO_D2</text>
<text x="136.2" y="98.5">8</text>
<text x="136.2" y="101.1">7</text>
<text x="152.5" y="98.5">1</text>
<text x="152.5" y="101.1">2</text>
<text x="272.6" y="97.2">PA8/NRF_IRQ</text>
<text x="299.2" y="98.5">8</text>
<text x="304" y="97.2">IRQ</text>
<text x="304" y="99.7">GND</text>
<text x="33.4" y="104.8">PD2/SDIO_CMD</text>
<text x="34.2" y="102.3">PC11/SDIO_D3</text>
<text x="42.4" y="107.4">+3V3</text>
<text x="57" y="103.6">3</text>
<text x="57" y="106.2">4</text>
<text x="61.8" y="102.3">CD/DAT3</text>
<text x="61.8" y="104.8">CMD</text>
<text x="61.8" y="107.4">VCC</text>
<text x="113.5" y="107.4">PC12/SDIO_SCK</text>
<text x="114.1" y="104.8">PD2/SDIO_CMD</text>
<text x="114.9" y="102.3">PC11/SDIO_D3</text>
<text x="136.2" y="103.6">6</text>
<text x="136.2" y="106.2">5</text>
<text x="152.5" y="103.6">3</text>
<text x="152.5" y="106.2">4</text>
<text x="302.5" y="103.7">NRF24L01+SMD+PA</text>
<text x="32.8" y="109.9">PC12/SDIO_SCK</text>
<text x="57" y="108.7">5</text>
<text x="57" y="111.2">6</text>
<text x="57" y="113.8">7</text>
<text x="61.8" y="109.9">CLK</text>
<text x="61.8" y="112.4">GND</text>
<text x="139.6" y="111">10K</text>
<text x="173" y="113.2">10u</text>
<text x="184.2" y="112.9">100n</text>
<text x="35.1" y="115">PC8/SDIO_D0</text>
<text x="35.1" y="117.5">PC9/SDIO_D1</text>
<text x="57" y="116.3">8</text>
<text x="57" y="118.9">9</text>
<text x="61.8" y="115">DAT0</text>
<text x="61.8" y="117.5">DAT1</text>
<text x="115.8" y="118.5">PC8/SDIO_D0</text>
<text x="150" y="115.6">10K</text>
<text x="60.3" y="124">SD_MINI</text>
<text x="61.8" y="120.1">NC</text>
<text x="115.8" y="123.6">PC9/SDIO_D1</text>
<text x="150.2" y="126.5">10K</text>
<text x="141.1" y="142.9">1</text>
<text x="202.9" y="142.9">14</text>
<text x="213.1" y="141.6">2</text>
<text x="282" y="141">3V3_RF</text>
<text x="305.6" y="139.8">1</text>
<text x="305.6" y="142.4">2</text>
<text x="310.4" y="141">+3V3</text>
<text x="310.4" y="143.6">GND</text>
<text x="114.6" y="144.1">PD12/FSMC_A17</text>
<text x="141.1" y="148">3</text>
<text x="141.1" y="145.4">2</text>
<text x="145.9" y="149.2">DIO1</text>
<text x="145.9" y="146.6">DIO0</text>
<text x="145.9" y="144.1">RESET</text>
<text x="195.2" y="144.1">GND</text>
<text x="195.6" y="146.6">ANT</text>
<text x="202.9" y="145.4">15</text>
<text x="213.1" y="145.4">1</text>
<text x="272.9" y="148.7">PD6/FSMC_NWAIT</text>
<text x="274.5" y="146.1">PD12/FSMC_A17</text>
<text x="305.6" y="144.9">3</text>
<text x="305.6" y="147.5">4</text>
<text x="305.6" y="150">5</text>
<text x="310.4" y="146.1">CE</text>
<text x="310.4" y="148.7">CSN</text>
<text x="141.1" y="155.6">6</text>
<text x="141.1" y="153.1">5</text>
<text x="141.1" y="150.5">4</text>
<text x="145.9" y="154.3">DIO3</text>
<text x="145.9" y="151.7">DIO2</text>
<text x="216.4" y="151.8">IPEX UFL/IPX</text>
<text x="275.4" y="153.7">PA7/SPI1_MOSI</text>
<text x="276.2" y="151.2">PA5/SPI1_SCK</text>
<text x="305.6" y="152.5">6</text>
<text x="305.6" y="155.1">7</text>
<text x="310.4" y="151.2">SCK</text>
<text x="310.4" y="153.7">MOSI</text>
<text x="55" y="158">FDN340</text>
<text x="90.1" y="162" transform="rotate(-90 90.1 162)">3V3_RF</text>
<text x="116.3" y="161.9">PA5/SPI1_SCK</text>
<text x="141.1" y="158.1">7</text>
<text x="141.1" y="160.7">8</text>
<text x="145.9" y="159.3">DIO5</text>
<text x="145.9" y="156.8">DIO4</text>
<text x="145.9" y="161.9">SCK</text>
<text x="275.4" y="156.3">PA6/SPI1_MISO</text>
<text x="276.9" y="158.8">PA8/NRF_IRQ</text>
<text x="305.6" y="157.6">8</text>
<text x="310.4" y="156.3">MISO</text>
<text x="310.4" y="158.8">IRQ</text>
<text x="33.4" y="164.7">VCC_RF</text>
<text x="73.8" y="166.1">330nH</text>
<text x="115.5" y="164.4">PA6/SPI1_MISO</text>
<text x="115.5" y="167">PA7/SPI1_MOSI</text>
<text x="140.1" y="165.8">10</text>
<text x="141.1" y="163.2">9</text>
<text x="145.9" y="167">MOSI</text>
<text x="145.9" y="164.4">MISO</text>
<text x="308.9" y="162.8">NRF24L01+SMD+MINI</text>
<text x="113" y="169.5">PD6/FSMC_NWAIT</text>
<text x="122.1" y="172">3V3_RF</text>
<text x="140.1" y="168.3">11</text>
<text x="140.1" y="170.8">12</text>
<text x="140.1" y="173.4">13</text>
<text x="145.9" y="169.5">NSS</text>
<text x="145.9" y="172">VCC</text>
<text x="43.7" y="175.6">10K</text>
<text x="83.8" y="176.6">47u</text>
<text x="103.4" y="175.8">100n</text>
<text x="145.9" y="174.6">GND</text>
<text x="40.2" y="184.2">PB0</text>
<text x="53" y="190.5">10K</text>
<text x="144.4" y="188.7">LORA1278</text>
<text x="72.3" y="199.1" transform="rotate(-90 72.3 199.1)">VCC</text>
<text x="114.4" y="205.4">1</text>
<text x="114.4" y="209.2">2</text>
<text x="104.5" y="211.8">IPEX UFL/IPX</text>
<text x="123.5" y="214">1</text>
<text x="128.3" y="215.2">ANT</text>
<text x="147.3" y="215.2">GND</text>
<text x="155" y="214">9</text>
<text x="50.4" y="220.2">510</text>
<text x="73.2" y="217.5">BC847B</text>
<text x="123.5" y="221.6">4</text>
<text x="123.5" y="219.1">3</text>
<text x="123.5" y="216.6">2</text>
<text x="128.3" y="220.3">IO3</text>
<text x="128.3" y="217.8">GND</text>
<text x="147.7" y="220.3">RST</text>
<text x="148.4" y="217.8">IO5</text>
<text x="155" y="219.1">14</text>
<text x="155" y="216.6">15</text>
<text x="155" y="221.6">13</text>
<text x="167.1" y="220.3">PD12/FSMC_A17</text>
<text x="38.4" y="222.6">PD11/FSMC_A16</text>
<text x="103.3" y="225.4">3V3_RF</text>
<text x="123.5" y="226.7">6</text>
<text x="123.5" y="224.2">5</text>
<text x="128.3" y="227.9">IO0</text>
<text x="128.3" y="225.4">VCC</text>
<text x="128.3" y="222.8">IO4</text>
<text x="146.7" y="227.9">MOSI</text>
<text x="147.6" y="225.4">SCK</text>
<text x="147.9" y="222.8">SEL</text>
<text x="155" y="226.7">11</text>
<text x="155" y="224.2">12</text>
<text x="167.1" y="225.4">PA5/SPI1_SCK</text>
<text x="167.1" y="227.9">PA7/SPI1_MOSI</text>
<text x="167.1" y="222.8">PD6/FSMC_NWAIT</text>
<text x="123.5" y="229.3">7</text>
<text x="123.5" y="231.8">8</text>
<text x="128.3" y="230.5">IO1</text>
<text x="128.3" y="233">IO2</text>
<text x="146.7" y="230.5">MISO</text>
<text x="147.3" y="233">GND</text>
<text x="155" y="229.3">10</text>
<text x="155" y="231.8">16</text>
<text x="167.1" y="230.5">PA6/SPI1_MISO</text>
<text x="77.9" y="236.2">SOUNDER</text>
<text x="126.9" y="237.9">LORA_RFM95W</text>
</g>
<text font-size="1.8" fill="#800000" x="211.6" y="48.9">ESP8266</text>
<g font-size="1.8" fill="#000080">
<text x="211.3" y="230.4">@AUTHOR</text>
<text x="351.8" y="253.1">25.10.2019</text>
<text x="364.5" y="253.1">19:37:50</text>
</g>
</svg>
